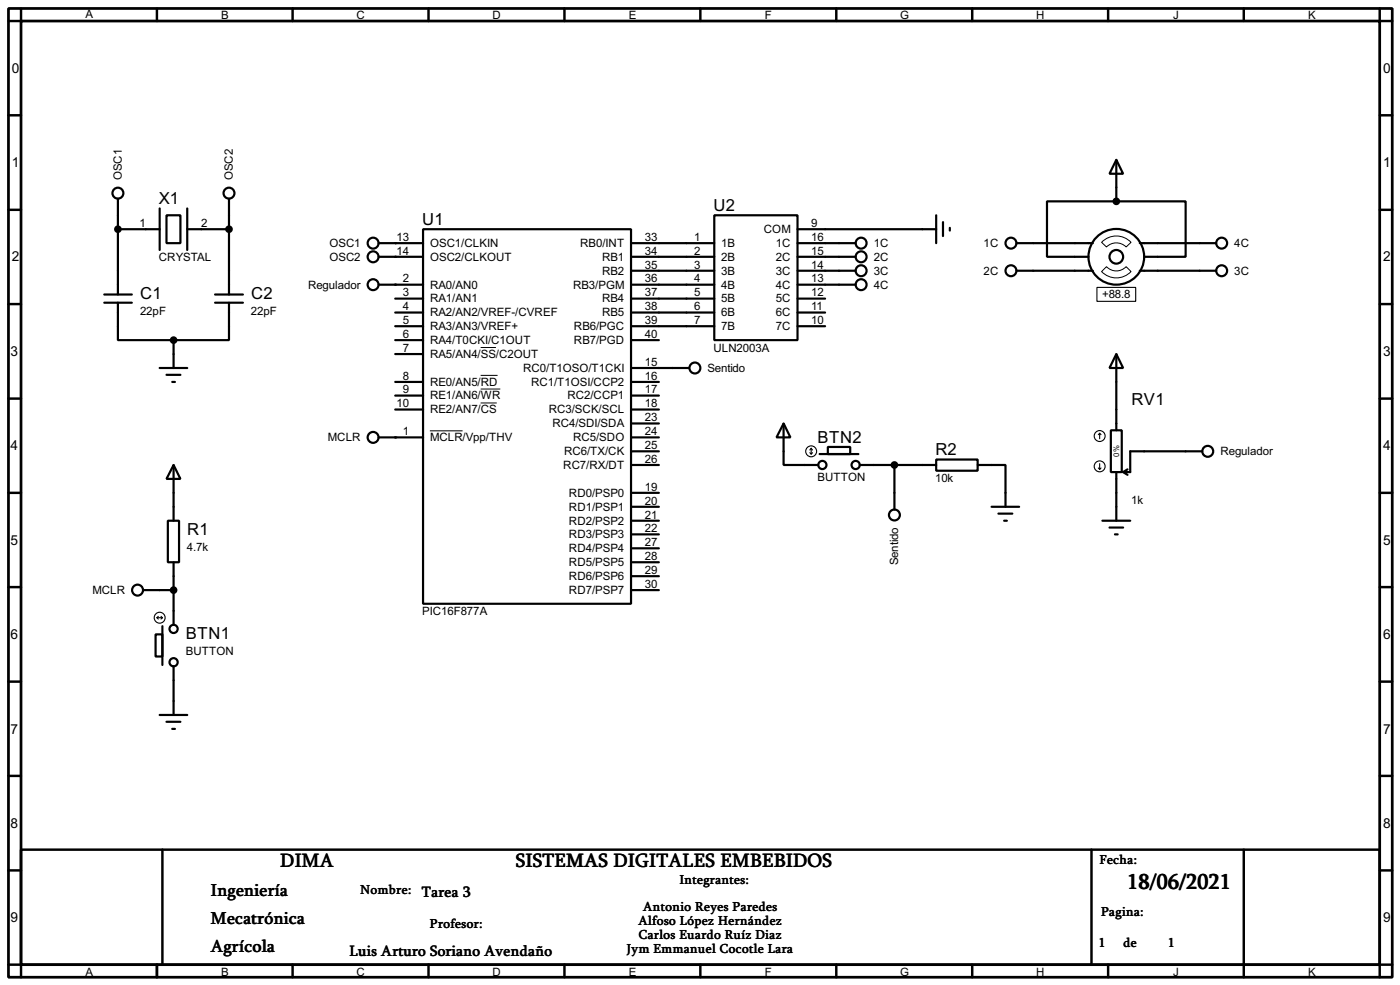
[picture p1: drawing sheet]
<svg xmlns="http://www.w3.org/2000/svg" width="256mm" height="180mm" viewBox="0 0 256 180" stroke-linecap="round" stroke-linejoin="round" font-family="sans-serif">
<path d="M1.6 1.6h253.5v177.3h-253.5zM3.9 3.9h248.9v172.7h-248.9z" fill="none" stroke="#000" stroke-width=".5"/>
<g fill="none" stroke="#000" stroke-width=".45">
<path d="M3.9 1.6v2.3h-2.3M28.8 1.6v2.3M53.6 1.6v2.3M78.5 1.6v2.3M103.4 1.6v2.3M128.3 1.6v2.3M153.2 1.6v2.3M178.1 1.6v2.3M203 1.6v2.3M227.9 1.6v2.3M252.8 1.6v2.3h2.3M1.6 21.1h2.3"/>
<path d="M1.6 38.4h2.3M252.8 21.1h2.3M252.8 38.4h2.3M1.6 55.7h2.3M252.8 55.7h2.3M1.6 73h2.3M252.8 73h2.3M1.6 90.2h2.3M252.8 90.2h2.3M1.6 107.5h2.3M252.8 107.5h2.3M1.6 124.8h2.3"/>
<path d="M252.8 124.8h2.3M1.6 142h2.3M1.6 159.3h2.3M3.9 155.5h248.9v21.1h-248.9zM29.8 155.5v21.1M200 155.5v21.1M227.9 155.5v23.4M252.8 142h2.3M252.8 159.3h2.3M1.6 176.6h2.3v2.3M28.8 176.6v2.3M53.6 176.6v2.3"/>
<path d="M78.5 176.6v2.3M103.4 176.6v2.3M128.3 176.6v2.3M153.2 176.6v2.3M178.1 176.6v2.3M203 176.6v2.3M255.1 176.6h-2.3v2.3"/>
</g>
<g fill="none" stroke="#000" stroke-width=".4">
<path d="M21.6 36.4v17.5M29.3 38.2v7.6M30.5 39.4h2.6v5.1h-2.6zM34.3 38.2v7.6M42 36.4v17.5M130.9 39.4h15.2v22.9h-15.2zM171.5 39.4v5.1M204.5 29.3l1.3 2.5h-2.5zM204.5 36.9h-12.7v10.1h7.6M204.5 36.9h12.7v10.1h-7.6M204.5 29.3v7.6M19.1 55.4h5.1"/>
<path d="M19.1 53.9h5.1M21.6 55.4v6.9h10.2M21.6 42h7.7M34.3 42h7.7M39.4 55.4h5.1M39.4 53.9h5.1M42 55.4v6.9h-10.2M69.4 52.1h8.1M69.4 47h8.1M69.4 44.5h8.1M72.4 59.7h5.1M72.4 57.2h5.1"/>
<path d="M72.4 54.7h5.1M77.5 42h38.1v68.5h-38.1zM115.6 59.7h15.3M115.6 57.2h15.3M115.6 54.7h15.3M115.6 52.1h15.3M115.6 49.6h15.3M115.6 47h15.3M115.6 44.5h15.3M146.1 42h25.4M146.1 59.7h5.1M146.1 57.2h5.1"/>
<path d="M146.1 54.7h5.1M146.1 52.1h10.7M146.1 49.6h10.7M146.1 47h10.7M146.1 44.5h10.7M172.8 40.7v2.5M174 41.7v.5M186.2 49.6h14M186.2 44.5h14M208.8 49.6h14M208.8 44.5h14M29.3 67.4h5"/>
<path d="M30.5 68.6h2.6M31.6 69.9h.5M31.8 62.3v5.1M72.4 69.9h5.1M72.4 62.3h5.1M72.4 64.8h5.1M72.4 72.4h5.1M72.4 75h5.1M115.6 67.4h10.7M115.6 69.9h5.1M115.6 62.3h5.1M115.6 72.4h5.1"/>
<path d="M115.6 75h5.1M115.6 77.5h5.1M143.6 77.5l1.2 2.6h-2.5zM143.6 77.5v7.6h6.3M203.5 78.8h2v7.6h-2zM204.5 64.8l1.3 2.6h-2.5zM204.5 64.8v14M30.8 95.3h2v7.6h-2zM31.8 85.1l1.3 2.6h-2.6zM31.8 85.1v10.2M69.4 80.1h8.1M115.6 85.1h5.1"/>
<path d="M115.6 82.6h5.1M115.6 80.1h5.1M115.6 90.2h5.1M115.6 92.8h5.1M115.6 97.8h5.1M115.6 95.3h5.1M150.2 83.1h7.1M151.7 81.8h4.1v1.3h-4.1zM157.5 85.1h14M163.9 85.1v8.2M171.5 84.1h7.6v2.1h-7.6zM179.1 85.1h5.1v7.7"/>
<path d="M181.7 92.8h5M182.9 94h2.6M184 95.3h.5M202 95.3h5.1M203.3 96.6h2.5M204.3 97.8h.5M204.5 86.4v8.9M205.8 86.4l.8 .5M206.6 85.9l-.8 .5M220.3 82.6h-13.2v3.8h-1.3M26.2 108h5.6M28.5 116.1h1.3v4.1h-1.3z"/>
<path d="M29.8 114.6v7.1M31.8 102.9v11.5M115.6 108h5.1M115.6 105.5h5.1M115.6 102.9h5.1M115.6 100.4h5.1M29.3 130.9h5M30.5 132.1h2.6M31.6 133.4h.5M31.8 122v8.9"/>
<circle cx="21.6" cy="35.4" r="1"/>
<circle cx="41.9" cy="35.4" r="1"/>
<circle cx="68.3" cy="44.5" r="1"/>
<circle cx="68.3" cy="47" r="1"/>
<circle cx="68.3" cy="52.1" r="1"/>
<circle cx="157.7" cy="47" r="1"/>
<circle cx="157.7" cy="44.5" r="1"/>
<circle cx="157.7" cy="49.6" r="1"/>
<circle cx="157.7" cy="52.1" r="1"/>
<circle cx="185.2" cy="44.5" r="1"/>
<circle cx="185.2" cy="49.6" r="1"/>
<circle cx="204.5" cy="47" r="5.1"/>
<circle cx="204.5" cy="47" r="1.25"/>
<circle cx="223.8" cy="49.6" r="1"/>
<circle cx="223.8" cy="44.5" r="1"/>
<circle cx="127.3" cy="67.4" r="1"/>
<circle cx="68.3" cy="80.1" r="1"/>
<circle cx="150.6" cy="85.1" r=".75"/>
<circle cx="156.7" cy="85.1" r=".75"/>
<circle cx="163.8" cy="94.3" r="1"/>
<circle cx="221.2" cy="82.6" r="1"/>
<circle cx="25.2" cy="108" r="1"/>
<circle cx="31.8" cy="115.1" r=".75"/>
<circle cx="31.8" cy="121.2" r=".75"/>
</g>
<g fill="#000">
<circle cx="72.4" cy="44.5" r=".2"/>
<circle cx="72.4" cy="47" r=".2"/>
<circle cx="72.4" cy="52.1" r=".2"/>
<circle cx="72.4" cy="80.1" r=".2"/>
</g>
<g fill="#000" stroke="#000" stroke-width=".4">
<circle cx="204.5" cy="36.9" r=".5"/>
<circle cx="21.6" cy="42" r=".5"/>
<circle cx="41.9" cy="42" r=".5"/>
<circle cx="31.8" cy="62.3" r=".5"/>
<circle cx="163.8" cy="85.1" r=".5"/>
<circle cx="31.8" cy="108" r=".5"/>
</g>
<g fill="none" stroke="#000" stroke-width=".2">
<path d="M201 52.6h7.1v2.6h-7.1zM201.5 79.3l-.3 .3M201.5 79.3l.2 .3M201.5 79.3v1M148.4 82.9l.2 .2M148.6 82.1v1M148.6 82.1l.3 .3M148.6 82.1l-.2 .3M148.9 82.9l-.3 .2M201.2 85.7l.3 .2M201.5 84.9v1M201.7 85.7l-.2 .2"/>
<path d="M28.8 113.1h1M28.8 113.1l.2 .2M29 112.8l-.2 .3M29.5 112.8l.3 .3M29.8 113.1l-.3 .2"/>
<circle cx="201.4" cy="79.8" r="1"/>
<circle cx="148.6" cy="82.6" r="1"/>
<circle cx="201.4" cy="85.4" r="1"/>
<circle cx="29.2" cy="113.1" r="1"/>
</g>
<path d="M201.8 49.7l.9-.9a2.45 2.45 0 0 0 3.6 0l.9 .9a3.7 3.7 0 0 1-5.4 0zM201.8 44.4a3.7 3.7 0 0 1 5.4 0l-.9 .8a2.54 2.54 0 0 0-3.6 0zM78.8 78.9h6M88.1 63.6h2.8M88.1 68.7h3.1M88.1 71.2h3.6M88.1 73.8h2.9" fill="none" stroke="#000" stroke-width=".18"/>
<text font-size="5.3" x="206.5" y="162.7">18/06/2021</text>
<g font-size="4.8">
<text x="51.4" y="158.8">DIMA</text>
<text x="94.4" y="158.8">SISTEMAS DIGITALES EMBEBIDOS</text>
</g>
<g font-size="4.3">
<text x="38.6" y="164">Ingeniería</text>
<text x="38.6" y="169.1">Mecatrónica</text>
<text x="38.6" y="174.2">Agrícola</text>
</g>
<g font-size="3.7">
<text x="77.2" y="164.1">Tarea 3</text>
<text x="64" y="175">Luis Arturo Soriano Avendaño</text>
</g>
<g font-size="3.4">
<text x="29.1" y="37.4">X1</text>
<text x="77.4" y="41.2">U1</text>
<text x="130.7" y="38.6">U2</text>
<text x="25.7" y="54.7">C1</text>
<text x="46" y="54.7">C2</text>
<text x="207.3" y="74.1">RV1</text>
<text x="149.8" y="81">BTN2</text>
<text x="171.4" y="83.3">R2</text>
<text x="34.3" y="97.9">R1</text>
<text x="34.1" y="116.9">BTN1</text>
</g>
<g font-size="3.2">
<text x="124.5" y="161.7">Integrantes:</text>
<text x="201.4" y="158.2">Fecha:</text>
<text x="66" y="163.7">Nombre:</text>
<text x="117.8" y="166.8">Antonio Reyes Paredes</text>
<text x="201.7" y="167.6">Pagina:</text>
<text x="78.7" y="169.9">Profesor:</text>
<text x="116.9" y="169.3">Alfoso López Hernández</text>
<text x="117" y="171.9">Carlos Euardo Ruíz Diaz</text>
<text x="201.3" y="173.4">1</text>
<text x="205.8" y="173.4">de</text>
<text x="214" y="173.4">1</text>
<text x="114.8" y="174.4">Jym Emmanuel Cocotle Lara</text>
</g>
<g font-size="2.8">
<text x="2.2" y="13.4">0</text>
<text x="253.4" y="13.4">0</text>
<text x="2.2" y="30.6">1</text>
<text x="253.4" y="30.6">1</text>
<text x="2.2" y="47.9">2</text>
<text x="253.4" y="47.9">2</text>
<text x="1.9" y="65.2">3</text>
<text x="253.4" y="65.2">3</text>
<text x="1.9" y="82.4">4</text>
<text x="253.4" y="82.4">4</text>
<text x="1.9" y="99.7">5</text>
<text x="253.4" y="99.7">5</text>
<text x="1.9" y="117">6</text>
<text x="253.4" y="117">6</text>
<text x="1.9" y="134.3">7</text>
<text x="253.4" y="134.3">7</text>
<text x="1.9" y="151.5">8</text>
<text x="253.4" y="151.5">8</text>
<text x="1.9" y="168.8">9</text>
<text x="253.4" y="168.8">9</text>
</g>
<g font-size="2.4">
<text x="15.6" y="3.2">A</text>
<text x="40.5" y="3.5">B</text>
<text x="65.3" y="3.5">C</text>
<text x="90.2" y="3.5">D</text>
<text x="115.2" y="3.5">E</text>
<text x="140.1" y="3.5">F</text>
<text x="164.9" y="3.5">G</text>
<text x="189.8" y="3.5">H</text>
<text x="214.9" y="3.5">J</text>
<text x="239.6" y="3.5">K</text>
<text x="22.3" y="33" transform="rotate(-90 22.3 33)">OSC1</text>
<text x="42.7" y="33" transform="rotate(-90 42.7 33)">OSC2</text>
<text x="25.6" y="41.6">1</text>
<text x="36.9" y="41.6">2</text>
<text x="148.6" y="41.6">9</text>
<text x="29.1" y="47.9">CRYSTAL</text>
<text x="60.3" y="45.2">OSC1</text>
<text x="60.3" y="47.7">OSC2</text>
<text x="72.7" y="44.1">13</text>
<text x="72.7" y="46.6">14</text>
<text x="78.8" y="45.2">OSC1/CLKIN</text>
<text x="78.8" y="47.7">OSC2/CLKOUT</text>
<text x="106.3" y="45.2">RB0/INT</text>
<text x="110.3" y="47.7">RB1</text>
<text x="118.2" y="46.6">34</text>
<text x="118.2" y="44.1">33</text>
<text x="127.2" y="44.1">1</text>
<text x="127.2" y="46.6">2</text>
<text x="132.1" y="45.2">1B</text>
<text x="132.1" y="47.7">2B</text>
<text x="139.9" y="42.7">COM</text>
<text x="142.1" y="45.2">1C</text>
<text x="142.1" y="47.7">2C</text>
<text x="148.6" y="44.1">16</text>
<text x="148.6" y="46.6">15</text>
<text x="160.1" y="45.2">1C</text>
<text x="160.1" y="47.7">2C</text>
<text x="180.2" y="45.2">1C</text>
<text x="226.1" y="45.2">4C</text>
<text x="56.4" y="52.8">Regulador</text>
<text x="73.8" y="51.7">2</text>
<text x="78.8" y="52.8">RA0/AN0</text>
<text x="105" y="52.8">RB3/PGM</text>
<text x="110.3" y="50.3">RB2</text>
<text x="118.2" y="51.7">36</text>
<text x="118.2" y="49.2">35</text>
<text x="127.2" y="49.2">3</text>
<text x="127.2" y="51.7">4</text>
<text x="132.1" y="50.3">3B</text>
<text x="132.1" y="52.8">4B</text>
<text x="142.1" y="50.3">3C</text>
<text x="142.1" y="52.8">4C</text>
<text x="148.6" y="49.2">14</text>
<text x="148.6" y="51.7">13</text>
<text x="160.1" y="50.3">3C</text>
<text x="160.1" y="52.8">4C</text>
<text x="180.2" y="50.3">2C</text>
<text x="226.1" y="50.3">3C</text>
<text x="25.7" y="57.6">22pF</text>
<text x="45.9" y="57.6">22pF</text>
<text x="73.8" y="54.3">3</text>
<text x="73.8" y="56.8">4</text>
<text x="73.8" y="59.3">5</text>
<text x="78.8" y="55.4">RA1/AN1</text>
<text x="78.8" y="57.9">RA2/AN2/VREF-/CVREF</text>
<text x="110.3" y="57.9">RB5</text>
<text x="110.3" y="55.4">RB4</text>
<text x="118.2" y="59.3">39</text>
<text x="118.2" y="56.8">38</text>
<text x="118.2" y="54.3">37</text>
<text x="127.2" y="54.3">5</text>
<text x="127.2" y="56.8">6</text>
<text x="127.2" y="59.3">7</text>
<text x="132.1" y="55.4">5B</text>
<text x="132.1" y="57.9">6B</text>
<text x="142.1" y="55.4">5C</text>
<text x="142.1" y="57.9">6C</text>
<text x="148.6" y="54.3">12</text>
<text x="148.6" y="56.8">11</text>
<text x="148.6" y="59.3">10</text>
<text x="201.9" y="54.6">+88.8</text>
<text x="73.8" y="61.9">6</text>
<text x="73.8" y="64.4">7</text>
<text x="78.8" y="63">RA4/T0CKI/C1OUT</text>
<text x="78.8" y="65.5">RA5/AN4/SS/C2OUT</text>
<text x="78.8" y="60.4">RA3/AN3/VREF+</text>
<text x="105.1" y="63">RB7/PGD</text>
<text x="105.1" y="60.4">RB6/PGC</text>
<text x="118.2" y="61.9">40</text>
<text x="130.7" y="64.4">ULN2003A</text>
<text x="132.1" y="60.4">7B</text>
<text x="142.1" y="60.4">7C</text>
<text x="73.8" y="69.5">8</text>
<text x="73.8" y="72">9</text>
<text x="78.8" y="70.6">RE0/AN5/RD</text>
<text x="95.8" y="68.1">RC0/T1OSO/T1CKI</text>
<text x="97.3" y="70.6">RC1/T1OSI/CCP2</text>
<text x="118.2" y="69.5">16</text>
<text x="118.2" y="72">17</text>
<text x="118.2" y="67">15</text>
<text x="129.6" y="68.1">Sentido</text>
<text x="72.7" y="74.6">10</text>
<text x="78.8" y="73.1">RE1/AN6/WR</text>
<text x="78.8" y="75.7">RE2/AN7/CS</text>
<text x="100.5" y="75.7">RC3/SCK/SCL</text>
<text x="103.9" y="73.1">RC2/CCP1</text>
<text x="118.2" y="74.6">18</text>
<text x="118.2" y="77.1">23</text>
<text x="60.1" y="80.8">MCLR</text>
<text x="73.8" y="79.7">1</text>
<text x="78.8" y="80.8">MCLR/Vpp/THV</text>
<text x="101.2" y="78.2">RC4/SDI/SDA</text>
<text x="103.3" y="83.3">RC6/TX/CK</text>
<text x="105" y="80.8">RC5/SDO</text>
<text x="118.2" y="82.2">25</text>
<text x="118.2" y="79.7">24</text>
<text x="223.6" y="83.3">Regulador</text>
<text x="103.2" y="85.8">RC7/RX/DT</text>
<text x="118.2" y="89.8">19</text>
<text x="118.2" y="84.7">26</text>
<text x="149.7" y="88">BUTTON</text>
<text x="171.3" y="88.2">10k</text>
<text x="104.2" y="90.9">RD0/PSP0</text>
<text x="104.2" y="93.5">RD1/PSP1</text>
<text x="118.2" y="92.4">20</text>
<text x="118.2" y="94.9">21</text>
<text x="207.3" y="92.3">1k</text>
<text x="34.3" y="100.8">4.7k</text>
<text x="104.2" y="101.1">RD4/PSP4</text>
<text x="104.2" y="98.5">RD3/PSP3</text>
<text x="104.2" y="96">RD2/PSP2</text>
<text x="118.2" y="100">27</text>
<text x="118.2" y="97.4">22</text>
<text x="104.2" y="106.2">RD6/PSP6</text>
<text x="104.2" y="103.6">RD5/PSP5</text>
<text x="118.2" y="107.6">30</text>
<text x="118.2" y="105.1">29</text>
<text x="118.2" y="102.5">28</text>
<text x="164.6" y="103.5" transform="rotate(-90 164.6 103.5)">Sentido</text>
<text x="16.9" y="108.7">MCLR</text>
<text x="77.3" y="112.6">PIC16F877A</text>
<text x="104.2" y="108.7">RD7/PSP7</text>
<text x="34" y="119.9">BUTTON</text>
<text x="15.6" y="178.6">A</text>
<text x="40.5" y="178.6">B</text>
<text x="65.3" y="178.6">C</text>
<text x="90.2" y="178.6">D</text>
<text x="115.2" y="178.6">E</text>
<text x="140.1" y="178.6">F</text>
<text x="164.9" y="178.6">G</text>
<text x="189.8" y="178.6">H</text>
<text x="214.9" y="178.6">J</text>
<text x="239.6" y="178.6">K</text>
</g>
<text font-size="1.6" x="205" y="83.6" transform="rotate(-90 205 83.6)">0%</text>
</svg>
